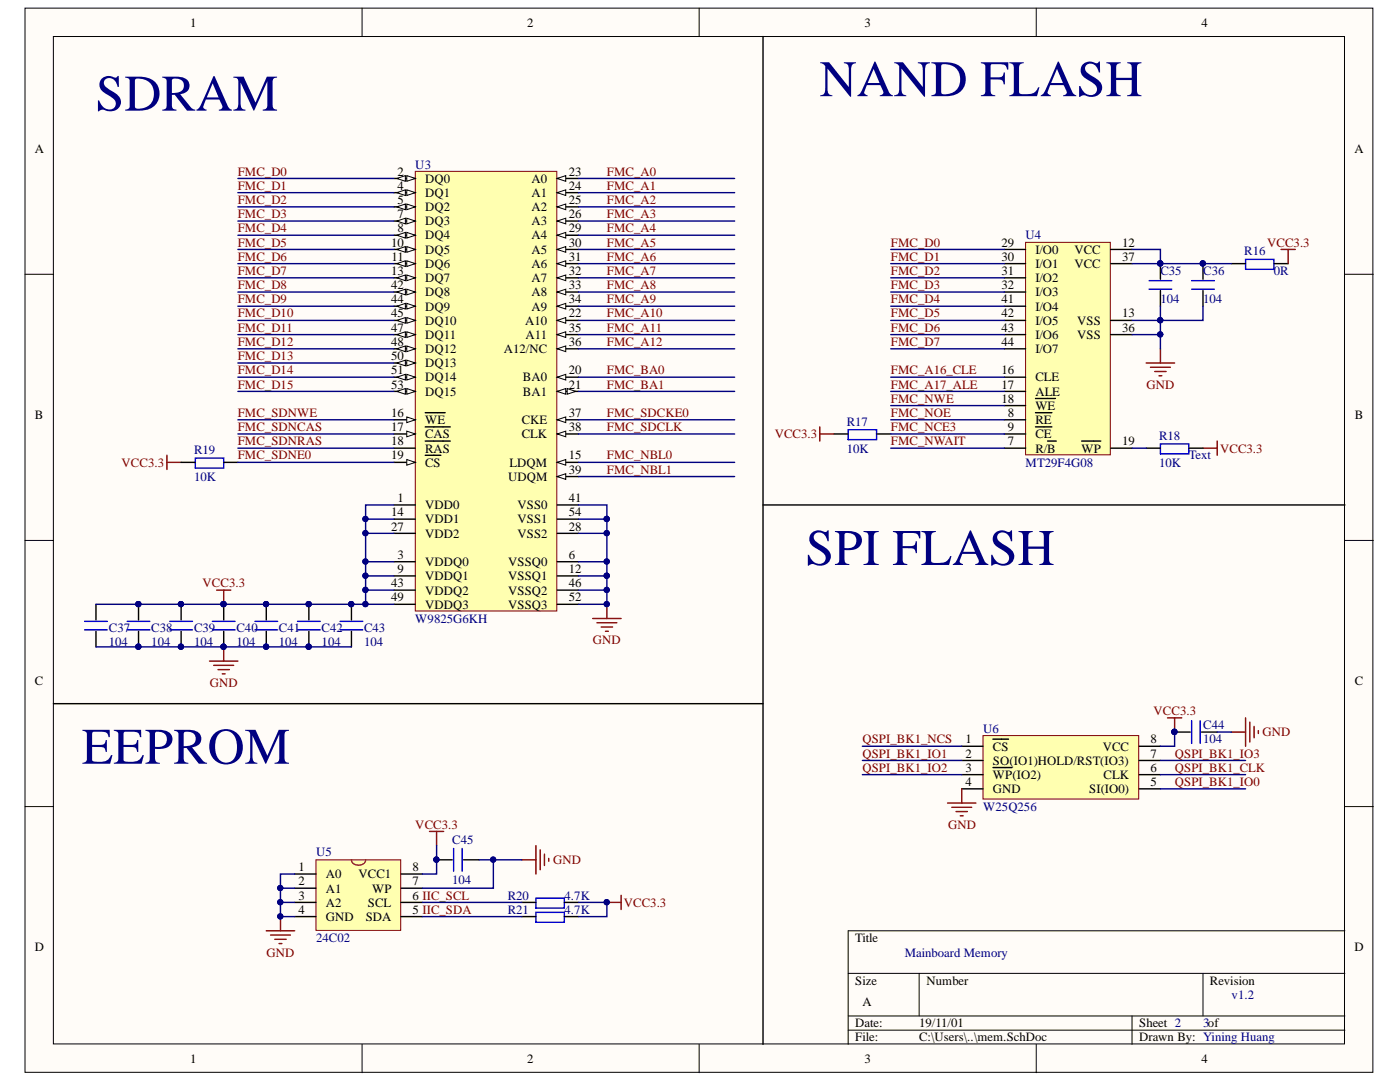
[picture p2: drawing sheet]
<svg xmlns="http://www.w3.org/2000/svg" width="279mm" height="216mm" viewBox="0 0 279 216" stroke-linecap="round" stroke-linejoin="round" font-family="sans-serif">
<g fill="#fffcf8" stroke="#000" stroke-width=".2">
<path d="M5 1.6h269v212.4h-269z"/>
<path d="M10.7 7.3h257.6v201h-257.6z"/>
</g>
<g fill="none" stroke="#000" stroke-width=".2">
<path d="M72.3 1.6v5.7M139.5 1.6v5.7M206.8 1.6v5.7M5 54.7h5.7M268.4 54.7h5.7M5 107.8h5.7M268.4 107.8h5.7M5 160.9h5.7M268.4 160.9h5.7M169.3 194.2h99.1M183.4 194.2v8.5M240.1 194.2v8.5"/>
<path d="M268.4 185.7h-99.1v22.7M72.3 208.4v5.7M139.5 208.4v5.7M169.3 202.7h99.1M169.3 205.6h99.1M206.8 208.4v5.7M225.9 202.7v5.7"/>
</g>
<path d="M82.9 34.2h28.2v87.7h-28.2z" fill="#ffffb0" stroke="#800000" stroke-width=".2"/>
<path d="M111.2 35.6h4.3" fill="none" stroke="#000" stroke-width=".28"/>
<path d="M111.2 35.6l1.7-.6v1.2z" fill="#fffcf8"/>
<path d="M111.2 35.6l1.7-.6v1.2z" fill="none" stroke="#000" stroke-width=".2"/>
<path d="M111.2 38.4h4.3" fill="none" stroke="#000" stroke-width=".28"/>
<path d="M111.2 38.4l1.7-.5v1.1z" fill="#fffcf8"/>
<path d="M111.2 38.4l1.7-.5v1.1z" fill="none" stroke="#000" stroke-width=".2"/>
<path d="M111.2 41.3h4.3" fill="none" stroke="#000" stroke-width=".28"/>
<path d="M111.2 41.3l1.7-.6v1.1z" fill="#fffcf8"/>
<path d="M111.2 41.3l1.7-.6v1.1z" fill="none" stroke="#000" stroke-width=".2"/>
<path d="M111.2 44.1h4.3" fill="none" stroke="#000" stroke-width=".28"/>
<path d="M111.2 44.1l1.7-.6v1.2z" fill="#fffcf8"/>
<path d="M111.2 44.1l1.7-.6v1.2z" fill="none" stroke="#000" stroke-width=".2"/>
<path d="M111.2 46.9h4.3" fill="none" stroke="#000" stroke-width=".28"/>
<path d="M111.2 46.9l1.7-.5v1.1z" fill="#fffcf8"/>
<path d="M111.2 46.9l1.7-.5v1.1z" fill="none" stroke="#000" stroke-width=".2"/>
<path d="M111.2 49.8h4.3" fill="none" stroke="#000" stroke-width=".28"/>
<path d="M111.2 49.8l1.7-.6v1.1z" fill="#fffcf8"/>
<path d="M111.2 49.8l1.7-.6v1.1z" fill="none" stroke="#000" stroke-width=".2"/>
<path d="M111.2 52.6h4.3" fill="none" stroke="#000" stroke-width=".28"/>
<path d="M111.2 52.6l1.7-.6v1.2z" fill="#fffcf8"/>
<path d="M111.2 52.6l1.7-.6v1.2z" fill="none" stroke="#000" stroke-width=".2"/>
<path d="M111.2 55.4h4.3" fill="none" stroke="#000" stroke-width=".28"/>
<path d="M111.2 55.4l1.7-.5v1.1z" fill="#fffcf8"/>
<path d="M111.2 55.4l1.7-.5v1.1z" fill="none" stroke="#000" stroke-width=".2"/>
<path d="M111.2 58.3h4.3" fill="none" stroke="#000" stroke-width=".28"/>
<path d="M111.2 58.3l1.7-.6v1.1z" fill="#fffcf8"/>
<path d="M111.2 58.3l1.7-.6v1.1z" fill="none" stroke="#000" stroke-width=".2"/>
<path d="M111.2 61.1h4.3" fill="none" stroke="#000" stroke-width=".28"/>
<path d="M111.2 61.1l1.7-.6v1.2z" fill="#fffcf8"/>
<path d="M111.2 61.1l1.7-.6v1.2z" fill="none" stroke="#000" stroke-width=".2"/>
<path d="M111.2 63.9h4.3" fill="none" stroke="#000" stroke-width=".28"/>
<path d="M111.2 63.9l1.7-.5v1.1z" fill="#fffcf8"/>
<path d="M111.2 63.9l1.7-.5v1.1z" fill="none" stroke="#000" stroke-width=".2"/>
<path d="M78.6 83.8h4.3" fill="none" stroke="#000" stroke-width=".28"/>
<path d="M81.2 83.2l1.7 .6-1.7 .5z" fill="#fffcf8"/>
<path d="M81.2 83.2l1.7 .6-1.7 .5z" fill="none" stroke="#000" stroke-width=".2"/>
<path d="M78.6 89.4h4.3M78.6 92.3h4.3M84.9 82.3h3.9M84.9 88h5" fill="none" stroke="#000" stroke-width=".28"/>
<path d="M81.2 91.7l1.7 .6-1.7 .5z" fill="#fffcf8"/>
<path d="M81.2 91.7l1.7 .6-1.7 .5z" fill="none" stroke="#000" stroke-width=".2"/>
<path d="M78.6 86.6h4.3M84.9 90.8h3.1" fill="none" stroke="#000" stroke-width=".28"/>
<path d="M81.2 86l1.7 .6-1.7 .6z" fill="#fffcf8"/>
<path d="M81.2 86l1.7 .6-1.7 .6z" fill="none" stroke="#000" stroke-width=".2"/>
<path d="M84.9 85.2h5M111.2 92.3h4.3" fill="none" stroke="#000" stroke-width=".28"/>
<path d="M111.2 92.3l1.7-.6v1.1z" fill="#fffcf8"/>
<path d="M111.2 92.3l1.7-.6v1.1z" fill="none" stroke="#000" stroke-width=".2"/>
<path d="M111.2 95.1h4.3" fill="none" stroke="#000" stroke-width=".28"/>
<path d="M111.2 95.1l1.7-.6v1.2z" fill="#fffcf8"/>
<path d="M111.2 95.1l1.7-.6v1.2z" fill="none" stroke="#000" stroke-width=".2"/>
<path d="M111.2 83.8h4.3" fill="none" stroke="#000" stroke-width=".28"/>
<path d="M111.2 83.8l1.7-.6v1.1z" fill="#fffcf8"/>
<path d="M111.2 83.8l1.7-.6v1.1z" fill="none" stroke="#000" stroke-width=".2"/>
<path d="M111.2 86.6h4.3" fill="none" stroke="#000" stroke-width=".28"/>
<path d="M111.2 86.6l1.7-.6v1.2z" fill="#fffcf8"/>
<path d="M111.2 86.6l1.7-.6v1.2z" fill="none" stroke="#000" stroke-width=".2"/>
<path d="M78.6 38.4h4.3M78.6 103.6h4.3" fill="none" stroke="#000" stroke-width=".28"/>
<path d="M81.2 37.9l1.7 .5-1.7 .6z" fill="#fffcf8"/>
<path d="M81.2 37.9l1.7 .5-1.7 .6z" fill="none" stroke="#000" stroke-width=".2"/>
<path d="M79.2 38.4l1.7-.5v1.1z" fill="#fffcf8"/>
<path d="M79.2 38.4l1.7-.5v1.1z" fill="none" stroke="#000" stroke-width=".2"/>
<path d="M78.6 41.3h4.3" fill="none" stroke="#000" stroke-width=".28"/>
<path d="M81.2 40.7l1.7 .6-1.7 .5z" fill="#fffcf8"/>
<path d="M81.2 40.7l1.7 .6-1.7 .5z" fill="none" stroke="#000" stroke-width=".2"/>
<path d="M79.2 41.3l1.7-.6v1.1z" fill="#fffcf8"/>
<path d="M79.2 41.3l1.7-.6v1.1z" fill="none" stroke="#000" stroke-width=".2"/>
<path d="M78.6 44.1h4.3" fill="none" stroke="#000" stroke-width=".28"/>
<path d="M81.2 43.5l1.7 .6-1.7 .6z" fill="#fffcf8"/>
<path d="M81.2 43.5l1.7 .6-1.7 .6z" fill="none" stroke="#000" stroke-width=".2"/>
<path d="M79.2 44.1l1.7-.6v1.2z" fill="#fffcf8"/>
<path d="M79.2 44.1l1.7-.6v1.2z" fill="none" stroke="#000" stroke-width=".2"/>
<path d="M78.6 46.9h4.3" fill="none" stroke="#000" stroke-width=".28"/>
<path d="M81.2 46.4l1.7 .5-1.7 .6z" fill="#fffcf8"/>
<path d="M81.2 46.4l1.7 .5-1.7 .6z" fill="none" stroke="#000" stroke-width=".2"/>
<path d="M79.2 46.9l1.7-.5v1.1z" fill="#fffcf8"/>
<path d="M79.2 46.9l1.7-.5v1.1z" fill="none" stroke="#000" stroke-width=".2"/>
<path d="M78.6 49.8h4.3" fill="none" stroke="#000" stroke-width=".28"/>
<path d="M81.2 49.2l1.7 .6-1.7 .5z" fill="#fffcf8"/>
<path d="M81.2 49.2l1.7 .6-1.7 .5z" fill="none" stroke="#000" stroke-width=".2"/>
<path d="M79.2 49.8l1.7-.6v1.1z" fill="#fffcf8"/>
<path d="M79.2 49.8l1.7-.6v1.1z" fill="none" stroke="#000" stroke-width=".2"/>
<path d="M78.6 52.6h4.3" fill="none" stroke="#000" stroke-width=".28"/>
<path d="M81.2 52l1.7 .6-1.7 .6z" fill="#fffcf8"/>
<path d="M81.2 52l1.7 .6-1.7 .6z" fill="none" stroke="#000" stroke-width=".2"/>
<path d="M79.2 52.6l1.7-.6v1.2z" fill="#fffcf8"/>
<path d="M79.2 52.6l1.7-.6v1.2z" fill="none" stroke="#000" stroke-width=".2"/>
<path d="M78.6 55.4h4.3" fill="none" stroke="#000" stroke-width=".28"/>
<path d="M81.2 54.9l1.7 .5-1.7 .6z" fill="#fffcf8"/>
<path d="M81.2 54.9l1.7 .5-1.7 .6z" fill="none" stroke="#000" stroke-width=".2"/>
<path d="M79.2 55.4l1.7-.5v1.1z" fill="#fffcf8"/>
<path d="M79.2 55.4l1.7-.5v1.1z" fill="none" stroke="#000" stroke-width=".2"/>
<path d="M78.6 58.3h4.3" fill="none" stroke="#000" stroke-width=".28"/>
<path d="M81.2 57.7l1.7 .6-1.7 .5z" fill="#fffcf8"/>
<path d="M81.2 57.7l1.7 .6-1.7 .5z" fill="none" stroke="#000" stroke-width=".2"/>
<path d="M79.2 58.3l1.7-.6v1.1z" fill="#fffcf8"/>
<path d="M79.2 58.3l1.7-.6v1.1z" fill="none" stroke="#000" stroke-width=".2"/>
<path d="M78.6 61.1h4.3" fill="none" stroke="#000" stroke-width=".28"/>
<path d="M81.2 60.5l1.7 .6-1.7 .6z" fill="#fffcf8"/>
<path d="M81.2 60.5l1.7 .6-1.7 .6z" fill="none" stroke="#000" stroke-width=".2"/>
<path d="M79.2 61.1l1.7-.6v1.2z" fill="#fffcf8"/>
<path d="M79.2 61.1l1.7-.6v1.2z" fill="none" stroke="#000" stroke-width=".2"/>
<path d="M78.6 63.9h4.3" fill="none" stroke="#000" stroke-width=".28"/>
<path d="M81.2 63.4l1.7 .5-1.7 .6z" fill="#fffcf8"/>
<path d="M81.2 63.4l1.7 .5-1.7 .6z" fill="none" stroke="#000" stroke-width=".2"/>
<path d="M79.2 63.9l1.7-.5v1.1z" fill="#fffcf8"/>
<path d="M79.2 63.9l1.7-.5v1.1z" fill="none" stroke="#000" stroke-width=".2"/>
<path d="M78.6 66.8h4.3" fill="none" stroke="#000" stroke-width=".28"/>
<path d="M81.2 66.2l1.7 .6-1.7 .5z" fill="#fffcf8"/>
<path d="M81.2 66.2l1.7 .6-1.7 .5z" fill="none" stroke="#000" stroke-width=".2"/>
<path d="M79.2 66.8l1.7-.6v1.1z" fill="#fffcf8"/>
<path d="M79.2 66.8l1.7-.6v1.1z" fill="none" stroke="#000" stroke-width=".2"/>
<path d="M78.6 69.6h4.3" fill="none" stroke="#000" stroke-width=".28"/>
<path d="M81.2 69l1.7 .6-1.7 .6z" fill="#fffcf8"/>
<path d="M81.2 69l1.7 .6-1.7 .6z" fill="none" stroke="#000" stroke-width=".2"/>
<path d="M79.2 69.6l1.7-.6v1.2z" fill="#fffcf8"/>
<path d="M79.2 69.6l1.7-.6v1.2z" fill="none" stroke="#000" stroke-width=".2"/>
<path d="M78.6 72.4h4.3" fill="none" stroke="#000" stroke-width=".28"/>
<path d="M81.2 71.9l1.7 .5-1.7 .6z" fill="#fffcf8"/>
<path d="M81.2 71.9l1.7 .5-1.7 .6z" fill="none" stroke="#000" stroke-width=".2"/>
<path d="M79.2 72.4l1.7-.5v1.1z" fill="#fffcf8"/>
<path d="M79.2 72.4l1.7-.5v1.1z" fill="none" stroke="#000" stroke-width=".2"/>
<path d="M78.6 75.3h4.3" fill="none" stroke="#000" stroke-width=".28"/>
<path d="M81.2 74.7l1.7 .6-1.7 .5z" fill="#fffcf8"/>
<path d="M81.2 74.7l1.7 .6-1.7 .5z" fill="none" stroke="#000" stroke-width=".2"/>
<path d="M79.2 75.3l1.7-.6v1.1z" fill="#fffcf8"/>
<path d="M79.2 75.3l1.7-.6v1.1z" fill="none" stroke="#000" stroke-width=".2"/>
<path d="M78.6 78.1h4.3" fill="none" stroke="#000" stroke-width=".28"/>
<path d="M81.2 77.5l1.7 .6-1.7 .6z" fill="#fffcf8"/>
<path d="M81.2 77.5l1.7 .6-1.7 .6z" fill="none" stroke="#000" stroke-width=".2"/>
<path d="M79.2 78.1l1.7-.6v1.2z" fill="#fffcf8"/>
<path d="M79.2 78.1l1.7-.6v1.2z" fill="none" stroke="#000" stroke-width=".2"/>
<path d="M111.2 75.3h4.3M78.6 112.1h4.3M111.2 112.1h4.3M111.2 103.6h4.3M111.2 100.8h4.3M111.2 117.8h4.3M111.2 114.9h4.3M111.2 120.6h4.3" fill="none" stroke="#000" stroke-width=".28"/>
<path d="M111.2 75.3l1.7-.6v1.1z" fill="#fffcf8"/>
<path d="M111.2 75.3l1.7-.6v1.1z" fill="none" stroke="#000" stroke-width=".2"/>
<path d="M111.2 78.1h4.3M78.6 100.8h4.3M78.6 117.8h4.3M78.6 114.9h4.3M78.6 106.4h4.3M111.2 106.4h4.3M78.6 120.6h4.3" fill="none" stroke="#000" stroke-width=".28"/>
<path d="M111.2 78.1l1.7-.6v1.2z" fill="#fffcf8"/>
<path d="M111.2 78.1l1.7-.6v1.2z" fill="none" stroke="#000" stroke-width=".2"/>
<path d="M113.2 77.5l1.7 .6-1.7 .6z" fill="#fffcf8"/>
<path d="M113.2 77.5l1.7 .6-1.7 .6z" fill="none" stroke="#000" stroke-width=".2"/>
<path d="M111.2 66.8h4.3" fill="none" stroke="#000" stroke-width=".28"/>
<path d="M111.2 66.8l1.7-.6v1.1z" fill="#fffcf8"/>
<path d="M111.2 66.8l1.7-.6v1.1z" fill="none" stroke="#000" stroke-width=".2"/>
<path d="M78.6 35.6h4.3" fill="none" stroke="#000" stroke-width=".28"/>
<path d="M81.2 35l1.7 .6-1.7 .6z" fill="#fffcf8"/>
<path d="M81.2 35l1.7 .6-1.7 .6z" fill="none" stroke="#000" stroke-width=".2"/>
<path d="M79.2 35.6l1.7-.6v1.2z" fill="#fffcf8"/>
<path d="M79.2 35.6l1.7-.6v1.2z" fill="none" stroke="#000" stroke-width=".2"/>
<path d="M111.2 69.6h4.3" fill="none" stroke="#000" stroke-width=".28"/>
<path d="M111.2 69.6l1.7-.6v1.2z" fill="#fffcf8"/>
<path d="M111.2 69.6l1.7-.6v1.2z" fill="none" stroke="#000" stroke-width=".2"/>
<path d="M204.7 48.4h16.9v42.4h-16.9z" fill="#ffffb0" stroke="#800000" stroke-width=".2"/>
<g fill="none" stroke="#000" stroke-width=".28">
<path d="M200.4 49.8h4.3M200.4 52.6h4.3M200.4 55.4h4.3M200.4 58.3h4.3M221.7 49.8h4.2M221.7 52.6h4.2M200.4 63.9h4.3M200.4 75.3h4.3M200.4 78.1h4.3M200.4 66.8h4.3M200.4 61.1h4.3M200.4 69.6h4.3"/>
<path d="M206.7 79.5h3.9M221.7 63.9h4.2M221.7 66.8h4.2M200.4 89.4h4.3M200.4 83.8h4.3M200.4 86.6h4.3M200.4 80.9h4.3M206.7 82.3h3.2M206.7 85.2h3.2M209.1 88h1.7M215.9 88h3.8M221.7 89.4h4.2"/>
</g>
<path d="M63.1 171.6h16.9v14h-16.9z" fill="#ffffb0" stroke="#800000" stroke-width=".2"/>
<path d="M58.8 174.4h4.3M58.8 177.2h4.3M80 174.4h4.3M80 177.2h4.3M58.8 180.1h4.3M58.8 182.9h4.3M80 180.1h4.3M80 182.9h4.3" fill="none" stroke="#000" stroke-width=".28"/>
<path d="M70.1 171.6a1.47 1.47 0 0 0 1.5 1 1.47 1.47 0 0 0 1.4-1" fill="none" stroke="#f00" stroke-width=".28"/>
<path d="M196.2 146.8h31.1v12.6h-31.1z" fill="#ffffb0" stroke="#800000" stroke-width=".2"/>
<g fill="none" stroke="#000" stroke-width=".28">
<path d="M152.3 7.3v201.1M231.6 52.6v3.1M231.6 58v3.1M240.1 52.6v3.1M240.1 58v3.1M245.7 52.6h2.9M254.2 52.6h2.9M36.1 92.3h2.9M44.6 92.3h2.9M166.4 86.6h2.9M174.9 86.6h2.9M228.8 89.4h2.8"/>
<path d="M237.3 89.4h2.8M152.3 100.8h116.1M19.2 120.6v3.1M19.2 126v3.1M27.6 120.6v3.1M27.6 126v3.1M36.1 120.6v3.1M36.1 126v3.1M44.6 120.6v3.1M44.6 126v3.1M53.1 120.6v3.1M53.1 126v3.1"/>
<path d="M61.6 120.6v3.1M61.6 126v3.1M70.1 120.6v3.1M70.1 126v3.1M10.7 140.4h141.6M191.9 148.9h4.3M191.9 151.7h4.3M191.9 154.6h4.3M191.9 157.4h4.3M198.2 147.5h3.1M198.2 153.2h3.8M227.3 148.9h4.3"/>
<path d="M227.3 151.7h4.3M227.3 154.6h4.3M227.3 157.4h4.3M234.4 146.1h3.1M239.8 146.1h3.1M87.1 171.6h3.1M92.5 171.6h3.1M104.1 180.1h2.9M104.1 182.9h2.9M112.6 180.1h2.9M112.6 182.9h2.9"/>
</g>
<g fill="none" stroke="#00f" stroke-width=".28">
<path d="M229.3 57.7h4.6M229.3 56h4.6M237.8 57.7h4.5M237.8 56h4.5M248.6 51.8h5.6v1.9h-5.6zM39 91.4h5.6v2h-5.6zM169.3 85.7h5.6v2h-5.6zM231.6 88.6h5.7v2h-5.7zM16.9 125.7h4.5M16.9 124h4.5M25.4 125.7h4.5M25.4 124h4.5"/>
<path d="M33.9 125.7h4.5M33.9 124h4.5M42.4 125.7h4.5M42.4 124h4.5M50.9 125.7h4.5M50.9 124h4.5M59.4 125.7h4.5M59.4 124h4.5M67.9 125.7h4.5M67.9 124h4.5M237.8 143.8v4.5M239.5 143.8v4.5"/>
<path d="M90.5 169.3v4.5M92.2 169.3v4.5M107 179.2h5.6v2h-5.6zM107 182h5.6v2h-5.6z"/>
</g>
<g fill="#000080" stroke="#000080" stroke-width=".2">
<circle cx="70.1" cy="120.5" r=".52"/>
<circle cx="61.6" cy="129" r=".52"/>
<circle cx="61.6" cy="120.5" r=".52"/>
<circle cx="53.1" cy="129" r=".52"/>
<circle cx="53.1" cy="120.5" r=".52"/>
<circle cx="44.6" cy="129" r=".52"/>
<circle cx="44.6" cy="120.5" r=".52"/>
<circle cx="36.1" cy="129" r=".52"/>
<circle cx="36.1" cy="120.5" r=".52"/>
<circle cx="27.6" cy="129" r=".52"/>
<circle cx="27.6" cy="120.5" r=".52"/>
<circle cx="121.1" cy="120.5" r=".52"/>
<circle cx="55.9" cy="182.9" r=".52"/>
<circle cx="87.1" cy="171.5" r=".52"/>
<circle cx="121.1" cy="180" r=".52"/>
<circle cx="231.5" cy="52.6" r=".52"/>
<circle cx="240" cy="52.6" r=".52"/>
<circle cx="234.4" cy="146" r=".52"/>
<circle cx="72.9" cy="120.5" r=".52"/>
<circle cx="121.1" cy="103.5" r=".52"/>
<circle cx="121.1" cy="106.4" r=".52"/>
<circle cx="121.1" cy="112" r=".52"/>
<circle cx="121.1" cy="114.9" r=".52"/>
<circle cx="121.1" cy="117.7" r=".52"/>
<circle cx="72.9" cy="103.5" r=".52"/>
<circle cx="72.9" cy="106.4" r=".52"/>
<circle cx="72.9" cy="112" r=".52"/>
<circle cx="72.9" cy="114.9" r=".52"/>
<circle cx="72.9" cy="117.7" r=".52"/>
<circle cx="55.9" cy="177.2" r=".52"/>
<circle cx="55.9" cy="180" r=".52"/>
<circle cx="98.4" cy="171.5" r=".52"/>
<circle cx="231.5" cy="63.9" r=".52"/>
<circle cx="231.5" cy="66.7" r=".52"/>
</g>
<g fill="none" stroke="#800000" stroke-width=".28">
<path d="M255.7 49.8h2.8M257.1 49.8v2.8M228.8 72.4h5.6M229.6 73.3h4M230.5 74.1h2.2M231.3 75h.6M231.6 69.6v2.8M33.3 90.8v2.9M33.3 92.3h2.8M163.6 85.2v2.8M163.6 86.6h2.8M240.1 89.4h2.8"/>
<path d="M242.9 88v2.8M43.2 117.8h2.9M44.6 117.8v2.8M41.8 131.9h5.7M42.7 132.8h3.9M43.5 133.6h2.3M44.4 134.5h.5M44.6 129.1v2.8M118.3 123.4h5.7M119.1 124.3h4M120 125.1h2.3M120.8 126h.6"/>
<path d="M121.1 120.6v2.8M191.9 157.4v2.8M233 143.2h2.8M234.4 143.2v2.9M245.7 146.1h2.9M248.6 143.2v5.7M249.4 144.1v4M250.3 144.9v2.3M251.1 145.8v.6M85.7 165.9h2.8M87.1 165.9v2.8M104.1 171.6h2.9"/>
<path d="M107 168.7v5.7M107.8 169.6v3.9M108.7 170.4v2.3M109.5 171.3v.6M124 178.6v2.9M189.1 160.2h5.7M189.9 161.1h4M190.8 161.9h2.3M191.6 162.8h.6M53.1 185.7h5.7M54 186.6h4M54.8 187.4h2.3"/>
<path d="M55.7 188.3h.6M56 182.9v2.8M121.1 180.1h2.9"/>
</g>
<g fill="none" stroke="#000080" stroke-width=".28">
<path d="M47.5 38.4h31.1M47.5 35.6h31.1M115.5 38.4h31.1M115.5 35.6h31.1M47.5 58.3h31.1M47.5 55.4h31.1M47.5 52.6h31.1M47.5 49.8h31.1M47.5 46.9h31.1M47.5 44.1h31.1M47.5 41.3h31.1M115.5 58.3h31.1"/>
<path d="M115.5 55.4h31.1M115.5 52.6h31.1M115.5 49.8h31.1M115.5 46.9h31.1M115.5 44.1h31.1M115.5 41.3h31.1M177.8 58.3h22.6M177.8 55.4h22.6M177.8 52.6h22.6M177.8 49.8h22.6M225.9 49.8h5.7v2.8M225.9 52.6h19.8"/>
<path d="M47.5 66.8h31.1M47.5 78.1h31.1M47.5 75.3h31.1M47.5 69.6h31.1M47.5 63.9h31.1M47.5 61.1h31.1M47.5 72.4h31.1M115.5 66.8h31.1M115.5 78.1h31.1M115.5 75.3h31.1M115.5 69.6h31.1M115.5 63.9h31.1"/>
<path d="M115.5 61.1h31.1M177.8 66.8h22.6M177.8 78.1h22.6M177.8 75.3h22.6M177.8 69.6h22.6M177.8 63.9h22.6M177.8 61.1h22.6M225.9 66.8h5.7M231.6 61.1v2.8h-5.7M240.1 61.1v2.8h-8.5v5.7M47.5 92.3h31.1M47.5 89.4h31.1"/>
<path d="M47.5 86.6h31.1M47.5 83.8h31.1M115.5 92.3h31.1M115.5 86.6h31.1M115.5 83.8h31.1M115.5 95.1h31.1M177.8 89.4h22.6M177.8 86.6h22.6M177.8 83.8h22.6M177.8 80.9h22.6M225.9 89.4h2.9M73 103.6h5.6"/>
<path d="M73 112.1h5.6M73 114.9h5.6M73 106.4h5.6M73 117.8h5.6M78.6 100.8h-5.6v19.8M115.5 100.8h5.6v2.8M115.5 117.8h5.6v2.8h-5.6M115.5 103.6h5.6M115.5 112.1h5.6M115.5 114.9h5.6M121.1 103.6v2.8h-5.6M121.1 106.4v8.5"/>
<path d="M121.1 114.9v2.9M19.2 120.6h59.4M19.2 129.1h50.9M172.1 151.7h19.8M172.1 154.6h19.8M172.1 148.9h19.8M231.6 151.7h17M231.6 154.6h17M231.6 157.4h17M234.4 146.1v2.8h-2.8M242.9 146.1h2.8M56 177.2h2.8"/>
<path d="M58.8 174.4h-2.8v8.5h2.8M87.1 168.7v5.7h-2.8M95.6 171.6h8.5M98.5 171.6v5.6h-14.2M56 180.1h2.8M84.3 180.1h19.8M84.3 182.9h19.8M115.5 180.1h5.6v2.8h-5.6"/>
</g>
<g font-size="10.2" fill="#000080">
<text x="19.1" y="22.1">SDRAM</text>
<text x="163.6" y="19.2">NAND FLASH</text>
<text x="160.8" y="112.7">SPI FLASH</text>
<text x="16.3" y="152.4">EEPROM</text>
</g>
<g font-size="2.5">
<text x="38" y="5.3">1</text>
<text x="105.2" y="5.3">2</text>
<text x="172.5" y="5.3">3</text>
<text x="239.8" y="5.3">4</text>
<text x="6.9" y="30.4">A</text>
<text x="79.3" y="35.1">2</text>
<text x="113.5" y="35.1">23</text>
<text x="270.3" y="30.4">A</text>
<text x="79.3" y="37.9">4</text>
<text x="79.3" y="40.8">5</text>
<text x="84.8" y="39.3">DQ1</text>
<text x="84.8" y="36.5">DQ0</text>
<text x="106.1" y="36.5">A0</text>
<text x="106.1" y="39.3">A1</text>
<text x="113.5" y="37.9">24</text>
<text x="113.5" y="40.8">25</text>
<text x="79.3" y="43.6">7</text>
<text x="79.3" y="46.3">8</text>
<text x="84.8" y="42.1">DQ2</text>
<text x="84.8" y="45">DQ3</text>
<text x="84.8" y="47.8">DQ4</text>
<text x="106.1" y="42.1">A2</text>
<text x="106.1" y="45">A3</text>
<text x="106.1" y="47.8">A4</text>
<text x="113.5" y="43.6">26</text>
<text x="113.5" y="46.3">29</text>
<text x="78.1" y="49.2">10</text>
<text x="78.2" y="52">11</text>
<text x="84.8" y="50.7">DQ5</text>
<text x="84.8" y="53.4">DQ6</text>
<text x="106.1" y="50.7">A5</text>
<text x="106.1" y="53.4">A6</text>
<text x="113.5" y="49.2">30</text>
<text x="113.5" y="52">31</text>
<text x="199.9" y="49.2">29</text>
<text x="199.9" y="52">30</text>
<text x="206.6" y="50.7">I/O0</text>
<text x="206.6" y="53.4">I/O1</text>
<text x="214.4" y="50.7">VCC</text>
<text x="214.4" y="53.4">VCC</text>
<text x="224" y="49.2">12</text>
<text x="224" y="52">37</text>
<text x="78.1" y="54.9">13</text>
<text x="78.1" y="57.7">42</text>
<text x="84.8" y="56.3">DQ7</text>
<text x="84.8" y="59.1">DQ8</text>
<text x="106.1" y="56.3">A7</text>
<text x="106.1" y="59.1">A8</text>
<text x="113.5" y="54.9">32</text>
<text x="113.5" y="57.7">33</text>
<text x="199.9" y="54.9">31</text>
<text x="199.9" y="57.7">32</text>
<text x="206.6" y="56.3">I/O2</text>
<text x="206.6" y="59.1">I/O3</text>
<text x="78.1" y="60.6">44</text>
<text x="78.1" y="63.3">45</text>
<text x="84.8" y="62">DQ9</text>
<text x="84.8" y="64.8">DQ10</text>
<text x="104.8" y="64.8">A10</text>
<text x="106.1" y="62">A9</text>
<text x="113.5" y="60.6">34</text>
<text x="113.5" y="63.3">22</text>
<text x="199.9" y="60.6">41</text>
<text x="199.9" y="63.3">42</text>
<text x="206.6" y="62">I/O4</text>
<text x="206.6" y="64.8">I/O5</text>
<text x="215" y="64.8">VSS</text>
<text x="224" y="63.3">13</text>
<text x="78.1" y="66.2">47</text>
<text x="78.1" y="69">48</text>
<text x="78.1" y="71.9">50</text>
<text x="84.8" y="67.7">DQ11</text>
<text x="84.8" y="70.4">DQ12</text>
<text x="100.6" y="70.4">A12/NC</text>
<text x="104.9" y="67.7">A11</text>
<text x="113.5" y="66.2">35</text>
<text x="113.5" y="69">36</text>
<text x="199.9" y="66.2">43</text>
<text x="199.9" y="69">44</text>
<text x="206.6" y="67.7">I/O6</text>
<text x="206.6" y="70.4">I/O7</text>
<text x="215" y="67.7">VSS</text>
<text x="224" y="66.2">36</text>
<text x="78.1" y="74.7">51</text>
<text x="78.1" y="77.6">53</text>
<text x="84.8" y="73.3">DQ13</text>
<text x="84.8" y="76.1">DQ14</text>
<text x="104.4" y="76.1">BA0</text>
<text x="113.5" y="74.7">20</text>
<text x="113.5" y="77.6">21</text>
<text x="199.9" y="74.7">16</text>
<text x="199.9" y="77.6">17</text>
<text x="206.6" y="76.1">CLE</text>
<text x="6.9" y="83.6">B</text>
<text x="78.1" y="83.2">16</text>
<text x="84.8" y="79">DQ15</text>
<text x="104.4" y="79">BA1</text>
<text x="113.5" y="83.2">37</text>
<text x="199.9" y="80.3">18</text>
<text x="201.1" y="83.2">8</text>
<text x="206.6" y="79">ALE</text>
<text x="206.6" y="81.8">WE</text>
<text x="270.4" y="83.6">B</text>
<text x="78.1" y="88.9">18</text>
<text x="78.1" y="86">17</text>
<text x="84.8" y="84.7">WE</text>
<text x="84.8" y="87.4">CAS</text>
<text x="104.1" y="84.7">CKE</text>
<text x="104.1" y="87.4">CLK</text>
<text x="113.5" y="86">38</text>
<text x="201.1" y="88.9">7</text>
<text x="201.1" y="86">9</text>
<text x="206.6" y="84.7">RE</text>
<text x="206.6" y="87.4">CE</text>
<text x="224" y="88.9">19</text>
<text x="78.1" y="91.7">19</text>
<text x="84.8" y="90.3">RAS</text>
<text x="84.8" y="93.1">CS</text>
<text x="101.4" y="96">UDQM</text>
<text x="101.7" y="93.1">LDQM</text>
<text x="113.5" y="91.7">15</text>
<text x="113.5" y="94.6">39</text>
<text x="206.6" y="90.3">R/B</text>
<text x="215.8" y="90.3">WP</text>
<text x="79.3" y="100.2">1</text>
<text x="84.8" y="101.7">VDD0</text>
<text x="103.3" y="101.7">VSS0</text>
<text x="113.5" y="100.2">41</text>
<text x="78.1" y="103">14</text>
<text x="78.1" y="105.9">27</text>
<text x="84.8" y="104.4">VDD1</text>
<text x="84.8" y="107.3">VDD2</text>
<text x="103.3" y="104.4">VSS1</text>
<text x="103.3" y="107.3">VSS2</text>
<text x="113.5" y="103">54</text>
<text x="113.5" y="105.9">28</text>
<text x="79.3" y="111.6">3</text>
<text x="84.8" y="113">VDDQ0</text>
<text x="101.4" y="113">VSSQ0</text>
<text x="113.5" y="111.6">6</text>
<text x="78.1" y="117.2">43</text>
<text x="79.3" y="114.3">9</text>
<text x="84.8" y="118.7">VDDQ2</text>
<text x="84.8" y="115.8">VDDQ1</text>
<text x="101.4" y="118.7">VSSQ2</text>
<text x="101.4" y="115.8">VSSQ1</text>
<text x="113.5" y="117.2">46</text>
<text x="113.5" y="114.3">12</text>
<text x="78.1" y="120">49</text>
<text x="84.8" y="121.4">VDDQ3</text>
<text x="101.4" y="121.4">VSSQ3</text>
<text x="113.5" y="120">52</text>
<text x="6.9" y="136.7">C</text>
<text x="270.4" y="136.7">C</text>
<text x="192.7" y="148.3">1</text>
<text x="198.2" y="149.8">CS</text>
<text x="220.1" y="149.8">VCC</text>
<text x="229.6" y="148.3">8</text>
<text x="192.7" y="151.2">2</text>
<text x="192.7" y="154">3</text>
<text x="198.2" y="152.6">SO(IO1)HOLD/RST(IO3)</text>
<text x="198.2" y="155.4">WP(IO2)</text>
<text x="220.2" y="155.4">CLK</text>
<text x="229.6" y="154">6</text>
<text x="229.6" y="151.2">7</text>
<text x="192.7" y="156.9">4</text>
<text x="198.2" y="158.2">GND</text>
<text x="217.4" y="158.2">SI(IO0)</text>
<text x="229.6" y="156.9">5</text>
<text x="59.5" y="173.9">1</text>
<text x="82.3" y="173.9">8</text>
<text x="59.5" y="179.5">3</text>
<text x="59.5" y="176.7">2</text>
<text x="65" y="178.1">A1</text>
<text x="65" y="175.2">A0</text>
<text x="71.6" y="175.2">VCC1</text>
<text x="74.3" y="178.1">WP</text>
<text x="82.3" y="176.7">7</text>
<text x="82.3" y="179.5">6 IIC_SCL</text>
<text x="59.5" y="182.3">4</text>
<text x="65" y="183.8">GND</text>
<text x="65" y="180.9">A2</text>
<text x="73" y="183.8">SDA</text>
<text x="73.4" y="180.9">SCL</text>
<text x="82.3" y="182.3">5 IIC_SDA</text>
<text x="6.9" y="189.8">D</text>
<text x="170.7" y="188">Title</text>
<text x="270.3" y="189.8">D</text>
<text x="170.7" y="196.5">Size</text>
<text x="184.9" y="196.5">Number</text>
<text x="241.5" y="196.5">Revision</text>
<text x="172.1" y="200.8">A</text>
<text x="170.7" y="205">Date:</text>
<text x="170.7" y="207.8">File:</text>
<text x="183.5" y="205">19/11/01</text>
<text x="183.5" y="207.8">C:\Users\..\mem.SchDoc</text>
<text x="227.3" y="205">Sheet 2</text>
<text x="227.3" y="207.8">Drawn By: Yining Huang</text>
<text x="38" y="212.1">1</text>
<text x="105.2" y="212.1">2</text>
<text x="172.5" y="212.1">3</text>
<text x="239.8" y="212.1">4</text>
</g>
<g font-size="2.5" fill="#800000">
<text x="47.4" y="35.1">FMC_D0</text>
<text x="121.1" y="35.1">FMC_A0</text>
<text x="47.4" y="37.9">FMC_D1</text>
<text x="47.4" y="40.8">FMC_D2</text>
<text x="121.1" y="37.9">FMC_A1</text>
<text x="121.1" y="40.8">FMC_A2</text>
<text x="47.4" y="46.3">FMC_D4</text>
<text x="47.4" y="43.6">FMC_D3</text>
<text x="121.1" y="43.6">FMC_A3</text>
<text x="121.1" y="46.3">FMC_A4</text>
<text x="47.4" y="52">FMC_D6</text>
<text x="47.4" y="49.2">FMC_D5</text>
<text x="121.1" y="49.2">FMC_A5</text>
<text x="121.1" y="52">FMC_A6</text>
<text x="177.8" y="49.2">FMC_D0</text>
<text x="177.8" y="52">FMC_D1</text>
<text x="252.9" y="49.2">VCC3.3</text>
<text x="47.4" y="57.7">FMC_D8</text>
<text x="47.4" y="54.9">FMC_D7</text>
<text x="121.1" y="54.9">FMC_A7</text>
<text x="121.1" y="57.7">FMC_A8</text>
<text x="177.8" y="54.9">FMC_D2</text>
<text x="177.8" y="57.7">FMC_D3</text>
<text x="47.4" y="63.3">FMC_D10</text>
<text x="47.4" y="60.6">FMC_D9</text>
<text x="121.1" y="60.6">FMC_A9</text>
<text x="121.1" y="63.3">FMC_A10</text>
<text x="177.8" y="60.6">FMC_D4</text>
<text x="177.8" y="63.3">FMC_D5</text>
<text x="47.4" y="71.9">FMC_D13</text>
<text x="47.4" y="69">FMC_D12</text>
<text x="47.4" y="66.2">FMC_D11</text>
<text x="121.1" y="66.2">FMC_A11</text>
<text x="121.1" y="69">FMC_A12</text>
<text x="177.8" y="66.2">FMC_D6</text>
<text x="177.8" y="69">FMC_D7</text>
<text x="47.4" y="77.6">FMC_D15</text>
<text x="47.4" y="74.7">FMC_D14</text>
<text x="121.1" y="74.7">FMC_BA0</text>
<text x="121.1" y="77.6">FMC_BA1</text>
<text x="177.8" y="74.7">FMC_A16_CLE</text>
<text x="177.8" y="77.6">FMC_A17_ALE</text>
<text x="228.8" y="77.6">GND</text>
<text x="47.4" y="83.2">FMC_SDNWE</text>
<text x="121.1" y="83.2">FMC_SDCKE0</text>
<text x="177.8" y="80.3">FMC_NWE</text>
<text x="177.8" y="83.2">FMC_NOE</text>
<text x="47.4" y="86">FMC_SDNCAS</text>
<text x="47.4" y="88.9">FMC_SDNRAS</text>
<text x="121.1" y="86">FMC_SDCLK</text>
<text x="154.6" y="87.4">VCC3.3</text>
<text x="177.8" y="86">FMC_NCE3</text>
<text x="177.8" y="88.9">FMC_NWAIT</text>
<text x="24.3" y="93.1">VCC3.3</text>
<text x="47.4" y="91.7">FMC_SDNE0</text>
<text x="121.1" y="91.7">FMC_NBL0</text>
<text x="121.1" y="94.6">FMC_NBL1</text>
<text x="243.5" y="90.3">VCC3.3</text>
<text x="40.4" y="117.2">VCC3.3</text>
<text x="118.3" y="128.6">GND</text>
<text x="41.9" y="137">GND</text>
<text x="230.2" y="142.7">VCC3.3</text>
<text x="172.1" y="148.3">QSPI_BK1_NCS</text>
<text x="252" y="146.9">GND</text>
<text x="172.1" y="151.2">QSPI_BK1_IO1</text>
<text x="172.1" y="154">QSPI_BK1_IO2</text>
<text x="234.5" y="151.2">QSPI_BK1_IO3</text>
<text x="234.5" y="154">QSPI_BK1_CLK</text>
<text x="234.5" y="156.9">QSPI_BK1_IO0</text>
<text x="82.9" y="165.3">VCC3.3</text>
<text x="189.2" y="165.3">GND</text>
<text x="110.4" y="172.4">GND</text>
<text x="124.5" y="180.9">VCC3.3</text>
<text x="53.2" y="190.9">GND</text>
</g>
<g font-size="2.5" fill="#000080">
<text x="82.9" y="33.7">U3</text>
<text x="204.7" y="47.8">U4</text>
<text x="248.3" y="50.9">R16</text>
<text x="231.6" y="54.9">C35</text>
<text x="240.1" y="54.9">C36</text>
<text x="254.2" y="54.9">0R</text>
<text x="231.6" y="60.6">104</text>
<text x="240.1" y="60.6">104</text>
<text x="169" y="84.9">R17</text>
<text x="231.3" y="87.7">R18</text>
<text x="38.7" y="90.6">R19</text>
<text x="38.7" y="96">10K</text>
<text x="169" y="90.3">10K</text>
<text x="204.7" y="93.1">MT29F4G08</text>
<text x="231.3" y="93.1">10K</text>
<text x="237.2" y="91.7">Text</text>
<text x="82.9" y="124.2">W9825G6KH</text>
<text x="21.7" y="126">C37</text>
<text x="21.7" y="128.8">104</text>
<text x="30.2" y="126">C38</text>
<text x="30.2" y="128.8">104</text>
<text x="38.7" y="126">C39</text>
<text x="38.7" y="128.8">104</text>
<text x="47.2" y="126">C40</text>
<text x="47.2" y="128.8">104</text>
<text x="55.7" y="126">C41</text>
<text x="55.7" y="128.8">104</text>
<text x="64.2" y="126">C42</text>
<text x="64.2" y="128.8">104</text>
<text x="72.7" y="126">C43</text>
<text x="72.7" y="128.8">104</text>
<text x="196.2" y="146.2">U6</text>
<text x="240.1" y="145.5">C44</text>
<text x="240.1" y="148.3">104</text>
<text x="196.2" y="161.8">W25Q256</text>
<text x="63.1" y="170.8">U5</text>
<text x="90.2" y="168.5">C45</text>
<text x="90.2" y="176.4">104</text>
<text x="101.3" y="179.5">R20</text>
<text x="112.7" y="179.5">4.7K</text>
<text x="101.3" y="182.3">R21</text>
<text x="112.7" y="182.3">4.7K</text>
<text x="63.1" y="188">24C02</text>
<text x="180.6" y="190.9">Mainboard Memory</text>
<text x="245.8" y="199.3">v1.2</text>
<text x="240.1" y="205">3of</text>
</g>
</svg>
